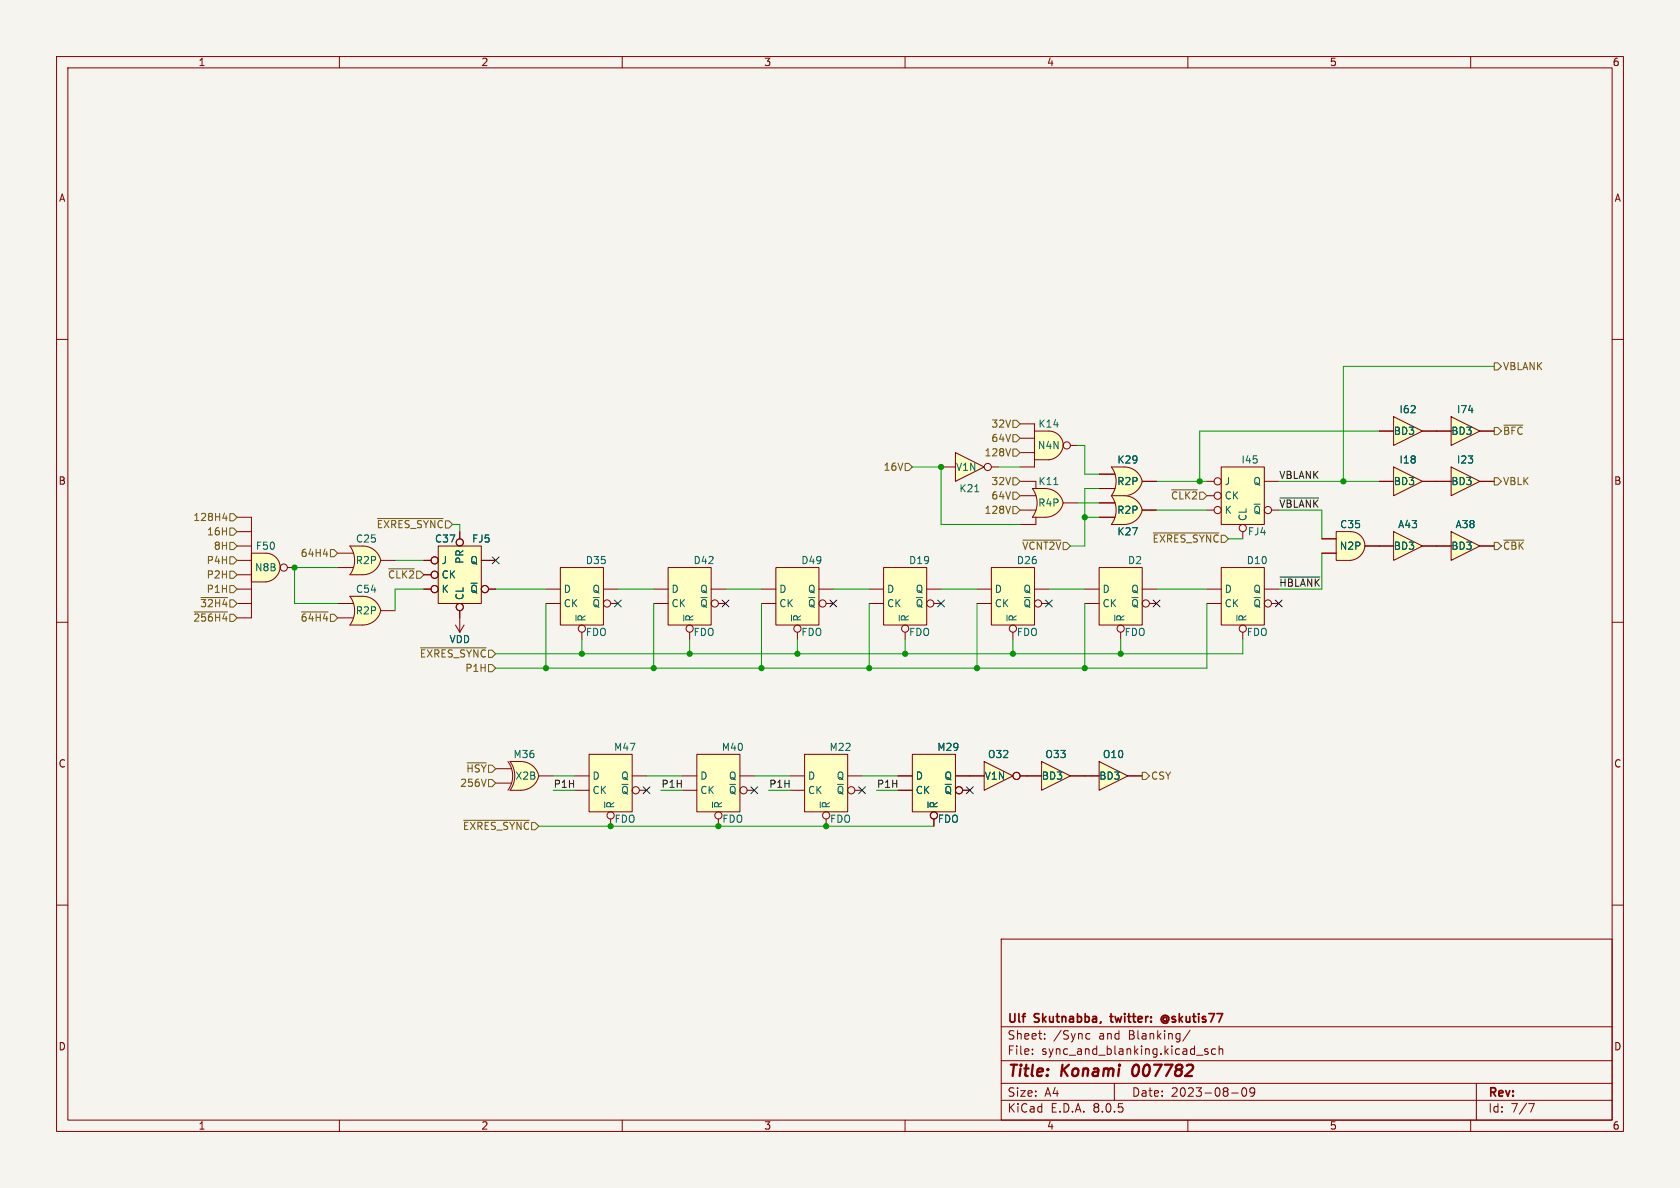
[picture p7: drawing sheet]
<svg xmlns="http://www.w3.org/2000/svg" width="297mm" height="210mm" viewBox="0 0 297 210" stroke-linecap="round" stroke-linejoin="round" font-family="sans-serif">
<path d="M0 0h297v210h-297z" fill="#f5f4ef" stroke="#f5f4ef" stroke-width=".18"/>
<g fill="none" stroke="#840000" stroke-width=".18">
<path d="M10 10h277v190h-277zM12 12h273v186h-273zM60 10v2M110 10v2M160 10v2M210 10v2M260 10v2M10 60h2M285 60h2M10 110h2M285 110h2M10 160h2"/>
<path d="M285 160h2M177 166h108v32h-108zM60 198v2M110 198v2M160 198v2M177 194.5h108M177 191.5h108M177 187.5h108M177 181.5h108M182.5 186.3v.1M182.5 185.5v.1M184.7 183.6v.1"/>
<path d="M184.7 182.8v.1M192.1 183.6h.6M192.1 182.8h.6M197 191.5v3M210 198v2M210.4 182.1l-1.3 2M211.5 186.5h1.2M213.5 185.5l-.3-.1-.2 .2v.2l.5 .2v.3h-.5M214.9 185.5l-.4-.1-.3 .3v.4l.1 .2h.6M215.5 185.5l.2-.1 .4 .1 .1 .9M215.5 184.9v1.5M217.7 193.2h1.2"/>
<path d="M219.7 192.4l.2-.1a.81 .81 0 0 1 .6 .6 .81 .81 0 0 1-.3 .8l-.2 .1a.81 .81 0 0 1-.3-1.4zM221.8 192.9l-.3 .3h-.3l-.2-.3 .1-.5 .4-.1 .2 .1a.99 .99 0 0 1-.3 1.4h-.3M260 198v2M261 191.5v6.5M270.2 195.1h1l-.6 1.5"/>
</g>
<path d="M200.4 188.6a1.52 1.52 0 0 0 0 1.5" fill="none" stroke="#840000" stroke-width=".4"/>
<path d="M196.2 179.7h.6M206.2 179.9a.36 .36 0 0 0-.5 0 .36 .36 0 0 0 0 .5 .36 .36 0 0 0 .5 .1M206.3 179.5a.71 .71 0 0 0-1 .7 .71 .71 0 0 0 1 .6" fill="none" stroke="#840000" stroke-width=".3"/>
<path d="M137.2 100.3h7.6v10.2h-7.6z" fill="#ffffc2"/>
<g fill="none" stroke="#840000" stroke-width=".18">
<path d="M134.6 106.7h2.6M134.6 104.1h2.6M137.2 100.3h7.6v10.2h-7.6zM141 111.8v1.2M144.8 104.1h2.5M146 106.7h1.3"/>
<circle cx="141" cy="111.1" r=".63"/>
</g>
<path d="M139.9 108.7v1.1" fill="none" stroke="#006464" stroke-width=".18"/>
<path d="M175.3 100.3h7.6v10.2h-7.6z" fill="#ffffc2"/>
<g fill="none" stroke="#840000" stroke-width=".18">
<path d="M172.7 106.7h2.6M172.7 104.1h2.6M175.3 100.3h7.6v10.2h-7.6zM179.1 111.8v1.2M182.9 104.1h2.5M184.1 106.7h1.3"/>
<circle cx="179.1" cy="111.1" r=".63"/>
</g>
<path d="M178 108.7v1.1" fill="none" stroke="#006464" stroke-width=".18"/>
<path d="M156.2 100.3h7.6v10.2h-7.6z" fill="#ffffc2"/>
<g fill="none" stroke="#840000" stroke-width=".18">
<path d="M153.7 106.7h2.5M153.7 104.1h2.5M156.2 100.3h7.6v10.2h-7.6zM160 111.8v1.2M163.8 104.1h2.6M165.1 106.7h1.3"/>
<circle cx="160" cy="111.1" r=".63"/>
</g>
<path d="M159 108.7v1.1" fill="none" stroke="#006464" stroke-width=".18"/>
<path d="M184.8 88.2l3.2 .7a3.3 3.3 0 0 1-3.2 2.5z" fill="#ffffc2" stroke="#ffffc2" stroke-width=".18"/>
<path d="M182.5 86.4h2.3" fill="none" stroke="#ffffc2" stroke-width=".18"/>
<path d="M182.5 86.4h2.3v5h-2.3a4.3 4.3 0 0 0 0-5z" fill="#ffffc2"/>
<path d="M184.8 86.4a3.2 3.2 0 0 1 3.2 2.5l-3.2 .7z" fill="#ffffc2" stroke="#ffffc2" stroke-width=".18"/>
<path d="M180.3 90.2h2.8M180.3 87.6h2.8M180.3 85.1h2.8M183.1 91.4v1.3h-2.8M188 88.9a3.3 3.3 0 0 0-3.2-2.5h-2.3a4.3 4.3 0 0 1 0 5M188 88.9h2.5M188 88.9a3.3 3.3 0 0 1-3.2 2.5" fill="none" stroke="#840000" stroke-width=".18"/>
<path d="M182.5 91.4h2.3z" fill="#840000" stroke="#840000" stroke-width=".18"/>
<path d="M186.3 85.7h.7" fill="none" stroke="#006464" stroke-width=".18"/>
<path d="M168.9 80l5.1 2.6-5.1 2.5z" fill="#ffffc2"/>
<g fill="none" stroke="#840000" stroke-width=".18">
<path d="M166.4 82.6h2.5M168.9 80l5.1 2.6-5.1 2.5zM175.3 82.6h1.2"/>
<circle cx="174.6" cy="82.5" r=".63"/>
</g>
<path d="M172.3 86.9h.8" fill="none" stroke="#006464" stroke-width=".18"/>
<path d="M182.9 76.2h2.5v5.1h-2.5z" fill="#ffffc2"/>
<g fill="#ffffc2" stroke="#ffffc2" stroke-width=".18">
<path d="M185.2 78.5l2.8 .2a2.82 2.82 0 0 1-2.6 2.6z"/>
<path d="M185.4 76.2a2.54 2.54 0 0 1 2.6 2.5h-2.6z"/>
</g>
<g fill="none" stroke="#840000" stroke-width=".18">
<path d="M180.3 74.9h2.6v1.3M180.3 77.5h2.6M182.9 76.2h2.5a2.53 2.53 0 0 1 2.6 2.4 2.53 2.53 0 0 1-2.3 2.6l-2.8 .1zM189.2 78.7h1.3M180.3 80h2.6M182.9 81.3v1.3h-2.6"/>
<circle cx="188.6" cy="78.7" r=".63"/>
</g>
<path d="M215.9 100.3h7.6v10.2h-7.6z" fill="#ffffc2"/>
<g fill="none" stroke="#840000" stroke-width=".18">
<path d="M213.4 106.7h2.5M213.4 104.1h2.5M215.9 100.3h7.6v10.2h-7.6zM219.7 111.8v1.2M223.5 104.1h2.6M224.8 106.7h1.3"/>
<circle cx="219.7" cy="111.1" r=".63"/>
</g>
<path d="M218.7 108.7v1.1" fill="none" stroke="#006464" stroke-width=".18"/>
<path d="M198.8 84.4l3.1 .7a3.3 3.3 0 0 1-3.1 2.5z" fill="#ffffc2" stroke="#ffffc2" stroke-width=".18"/>
<path d="M196.5 82.6h2.3" fill="none" stroke="#ffffc2" stroke-width=".18"/>
<path d="M196.5 82.6h2.3v5h-2.3a4.3 4.3 0 0 0 0-5z" fill="#ffffc2"/>
<path d="M198.8 82.6a3.2 3.2 0 0 1 3.1 2.5l-3.1 .7z" fill="#ffffc2" stroke="#ffffc2" stroke-width=".18"/>
<path d="M194.3 86.4h2.8M194.3 83.8h2.8M196.5 82.6h2.3a3.2 3.2 0 0 1 3.1 2.5M196.5 82.6a4.3 4.3 0 0 1 0 5M201.9 85.1h2.6M201.9 85.1a3.3 3.3 0 0 1-3.1 2.5" fill="none" stroke="#840000" stroke-width=".18"/>
<path d="M196.5 87.6h2.3z" fill="#840000" stroke="#840000" stroke-width=".18"/>
<path d="M246.4 73.7l5.1 2.5-5.1 2.5z" fill="#ffffc2"/>
<path d="M243.8 76.2h2.6M246.4 73.7l5.1 2.5-5.1 2.5zM251.5 76.2h2.5" fill="none" stroke="#840000" stroke-width=".18"/>
<path d="M256.5 73.7l5.1 2.5-5.1 2.5z" fill="#ffffc2"/>
<path d="M254 76.2h2.5M256.5 73.7l5.1 2.5-5.1 2.5zM261.6 76.2h2.6" fill="none" stroke="#840000" stroke-width=".18"/>
<path d="M256.5 94l5.1 2.5-5.1 2.6z" fill="#ffffc2"/>
<path d="M254 96.5h2.5M256.5 94l5.1 2.5-5.1 2.6zM261.6 96.5h2.6" fill="none" stroke="#840000" stroke-width=".18"/>
<path d="M256.5 82.6l5.1 2.5-5.1 2.5z" fill="#ffffc2"/>
<path d="M254 85.1h2.5M256.5 82.6l5.1 2.5-5.1 2.5zM261.6 85.1h2.6" fill="none" stroke="#840000" stroke-width=".18"/>
<path d="M246.4 82.6l5.1 2.5-5.1 2.5z" fill="#ffffc2"/>
<path d="M243.8 85.1h2.6M246.4 82.6l5.1 2.5-5.1 2.5zM251.5 85.1h2.5" fill="none" stroke="#840000" stroke-width=".18"/>
<path d="M238.5 96.3l2.8 .2a2.82 2.82 0 0 1-2.5 2.6z" fill="#ffffc2" stroke="#ffffc2" stroke-width=".18"/>
<path d="M236.2 94h2.6v5.1h-2.6z" fill="#ffffc2"/>
<path d="M238.8 94a2.54 2.54 0 0 1 2.5 2.5h-2.5z" fill="#ffffc2" stroke="#ffffc2" stroke-width=".18"/>
<path d="M233.7 97.8h2.5M233.7 95.3h2.5M236.2 94h2.6a2.53 2.53 0 0 1 2.5 2.4 2.53 2.53 0 0 1-2.3 2.6l-2.8 .1zM241.3 96.5h2.5" fill="none" stroke="#840000" stroke-width=".18"/>
<path d="M215.9 82.6h7.6v10.1h-7.6z" fill="#ffffc2"/>
<g fill="none" stroke="#840000" stroke-width=".18">
<path d="M213.4 87.6h1.2M213.4 85.1h1.2M213.4 90.2h1.2M215.9 82.6h7.6v10.1h-7.6zM219.7 94v1.3M223.5 85.1h2.6M224.8 90.2h1.3"/>
<circle cx="215.3" cy="87.6" r=".63"/>
<circle cx="215.3" cy="90.2" r=".63"/>
<circle cx="215.3" cy="85.1" r=".63"/>
<circle cx="219.7" cy="93.3" r=".63"/>
</g>
<path d="M246.4 94l5.1 2.5-5.1 2.6z" fill="#ffffc2"/>
<path d="M243.8 96.5h2.6M246.4 94l5.1 2.5-5.1 2.6zM251.5 96.5h2.5" fill="none" stroke="#840000" stroke-width=".18"/>
<path d="M123.2 133.4h7.6v10.1h-7.6z" fill="#ffffc2"/>
<g fill="none" stroke="#840000" stroke-width=".18">
<path d="M120.6 139.7h2.6M120.6 137.2h2.6M123.2 133.4h7.6v10.1h-7.6zM130.8 137.2h2.5M132.1 139.7h1.2M127 144.8v1.3"/>
<circle cx="127" cy="144.1" r=".63"/>
</g>
<path d="M126 141.8v1" fill="none" stroke="#006464" stroke-width=".18"/>
<path d="M118.1 100.3h7.6v10.2h-7.6z" fill="#ffffc2"/>
<g fill="none" stroke="#840000" stroke-width=".18">
<path d="M115.6 106.7h2.5M115.6 104.1h2.5M118.1 100.3h7.6v10.2h-7.6zM121.9 111.8v1.2M125.7 104.1h2.6M127 106.7h1.3"/>
<circle cx="121.9" cy="111.1" r=".63"/>
</g>
<path d="M120.9 108.7v1.1" fill="none" stroke="#006464" stroke-width=".18"/>
<path d="M142.2 133.4h7.7v10.1h-7.7z" fill="#ffffc2"/>
<g fill="none" stroke="#840000" stroke-width=".18">
<path d="M139.7 139.7h2.5M139.7 137.2h2.5M142.2 133.4h7.7v10.1h-7.7zM149.9 137.2h2.5M151.1 139.7h1.3M146 144.8v1.3"/>
<circle cx="146" cy="144.1" r=".63"/>
</g>
<path d="M145 141.8v1" fill="none" stroke="#006464" stroke-width=".18"/>
<path d="M161.3 133.4h7.6v10.1h-7.6z" fill="#ffffc2"/>
<g fill="none" stroke="#840000" stroke-width=".18">
<path d="M158.7 139.7h2.6M158.7 137.2h2.6M161.3 133.4h7.6v10.1h-7.6zM168.9 137.2h2.5M170.2 139.7h1.2M165.1 144.8v1.3"/>
<circle cx="165.1" cy="144.1" r=".63"/>
</g>
<path d="M164.1 141.8v1" fill="none" stroke="#006464" stroke-width=".18"/>
<path d="M194.3 100.3h7.6v10.2h-7.6z" fill="#ffffc2"/>
<g fill="none" stroke="#840000" stroke-width=".18">
<path d="M191.8 106.7h2.5M191.8 104.1h2.5M194.3 100.3h7.6v10.2h-7.6zM198.1 111.8v1.2M201.9 104.1h2.6M203.2 106.7h1.3"/>
<circle cx="198.1" cy="111.1" r=".63"/>
</g>
<path d="M197.1 108.7v1.1" fill="none" stroke="#006464" stroke-width=".18"/>
<path d="M198.8 89.5l3.1 .7a3.3 3.3 0 0 1-3.1 2.5z" fill="#ffffc2" stroke="#ffffc2" stroke-width=".18"/>
<path d="M196.5 87.6h2.3" fill="none" stroke="#ffffc2" stroke-width=".18"/>
<path d="M196.5 87.6h2.3v5.1h-2.3a4.3 4.3 0 0 0 0-5.1z" fill="#ffffc2"/>
<path d="M198.8 87.6a3.2 3.2 0 0 1 3.1 2.6l-3.1 .7z" fill="#ffffc2" stroke="#ffffc2" stroke-width=".18"/>
<path d="M194.3 91.4h2.8M194.3 88.9h2.8M196.5 87.6h2.3a3.2 3.2 0 0 1 3.1 2.6M196.5 87.6a4.3 4.3 0 0 1 0 5.1M201.9 90.2h2.6M201.9 90.2a3.3 3.3 0 0 1-3.1 2.5" fill="none" stroke="#840000" stroke-width=".18"/>
<path d="M196.5 92.7h2.3z" fill="#840000" stroke="#840000" stroke-width=".18"/>
<path d="M194.3 134.6l5.1 2.6-5.1 2.5z" fill="#ffffc2"/>
<path d="M191.8 137.2h2.5M194.3 134.6l5.1 2.6-5.1 2.5zM199.4 137.2h2.5" fill="none" stroke="#840000" stroke-width=".18"/>
<path d="M184.1 134.6l5.1 2.6-5.1 2.5z" fill="#ffffc2"/>
<path d="M181.6 137.2h2.5M184.1 134.6l5.1 2.6-5.1 2.5zM189.2 137.2h2.6" fill="none" stroke="#840000" stroke-width=".18"/>
<path d="M174 134.6l5.1 2.6-5.1 2.5z" fill="#ffffc2"/>
<g fill="none" stroke="#840000" stroke-width=".18">
<path d="M171.4 137.2h2.6M174 134.6l5.1 2.6-5.1 2.5zM180.3 137.2h1.3"/>
<circle cx="179.7" cy="137.2" r=".63"/>
</g>
<path d="M64.1 107.2l3.2 .8a3.3 3.3 0 0 1-3.2 2.5z" fill="#ffffc2" stroke="#ffffc2" stroke-width=".18"/>
<path d="M61.8 105.4h2.3" fill="none" stroke="#ffffc2" stroke-width=".18"/>
<path d="M61.8 105.4h2.3v5.1h-2.3a4.3 4.3 0 0 0 0-5.1z" fill="#ffffc2"/>
<g fill="#ffffc2" stroke="#ffffc2" stroke-width=".18">
<path d="M64.1 105.4a3.2 3.2 0 0 1 3.2 2.6l-3.2 .7z"/>
<path d="M64.1 98.4l3.2 .7a3.3 3.3 0 0 1-3.2 2.5z"/>
</g>
<path d="M59.7 109.2h2.8M59.7 106.7h2.8M61.8 105.4h2.3a3.2 3.2 0 0 1 3.2 2.6M61.9 105.4a4.3 4.3 0 0 1 0 5.1M67.3 108h2.5M67.3 108a3.3 3.3 0 0 1-3.2 2.5" fill="none" stroke="#840000" stroke-width=".18"/>
<path d="M61.8 110.5h2.3z" fill="#840000" stroke="#840000" stroke-width=".18"/>
<path d="M61.8 96.5h2.3" fill="none" stroke="#ffffc2" stroke-width=".18"/>
<path d="M61.8 96.5h2.3v5.1h-2.3a4.3 4.3 0 0 0 0-5.1z" fill="#ffffc2"/>
<path d="M64.1 96.5a3.2 3.2 0 0 1 3.2 2.6l-3.2 .7z" fill="#ffffc2" stroke="#ffffc2" stroke-width=".18"/>
<path d="M59.7 97.8h2.8M61.8 96.5h2.3a3.2 3.2 0 0 1 3.2 2.6M61.9 96.5a4.3 4.3 0 0 1 0 5.1M67.3 99.1h2.5M67.3 99.1a3.3 3.3 0 0 1-3.2 2.5M59.7 100.3h2.8" fill="none" stroke="#840000" stroke-width=".18"/>
<path d="M61.8 101.6h2.3z" fill="#840000" stroke="#840000" stroke-width=".18"/>
<path d="M44.4 97.8h2.6v5.1h-2.6z" fill="#ffffc2"/>
<g fill="#ffffc2" stroke="#ffffc2" stroke-width=".18">
<path d="M46.7 100.1l2.8 .2a2.82 2.82 0 0 1-2.5 2.6z"/>
<path d="M47 97.8a2.54 2.54 0 0 1 2.5 2.5h-2.5z"/>
</g>
<g fill="none" stroke="#840000" stroke-width=".18">
<path d="M41.9 91.4h2.5v17.8h-2.5M41.9 99.1h2.5M41.9 96.5h2.5M41.9 94h2.5M44.4 97.8h2.6a2.53 2.53 0 0 1 2.5 2.4 2.53 2.53 0 0 1-2.3 2.6l-2.8 .1zM41.9 106.7h2.5M41.9 104.1h2.5M41.9 101.6h2.5M50.8 100.3h1.3M80.5 110.5l.8 1.3M81.3 109.2v2.6M82 110.5l-.7 1.3"/>
<circle cx="50.2" cy="100.3" r=".63"/>
</g>
<path d="M77.5 96.5h7.6v10.2h-7.6z" fill="#ffffc2"/>
<g fill="none" stroke="#840000" stroke-width=".18">
<path d="M74.9 99.1h1.3M77.5 96.5h7.6v10.2h-7.6zM81.3 94v1.3M85.1 99.1h2.5M74.9 101.6h1.3M74.9 104.1h1.3M81.3 108v1.2M86.4 104.1h1.2"/>
<circle cx="76.8" cy="99.1" r=".63"/>
<circle cx="81.3" cy="95.9" r=".63"/>
<circle cx="76.8" cy="104.1" r=".63"/>
<circle cx="76.8" cy="101.6" r=".63"/>
<circle cx="81.3" cy="107.3" r=".63"/>
</g>
<path d="M99.1 100.3h7.6v10.2h-7.6z" fill="#ffffc2"/>
<g fill="none" stroke="#840000" stroke-width=".18">
<path d="M96.5 106.7h2.6M96.5 104.1h2.6M99.1 100.3h7.6v10.2h-7.6zM102.9 111.8v1.2M106.7 104.1h2.5M107.9 106.7h1.3"/>
<circle cx="102.9" cy="111.1" r=".63"/>
</g>
<path d="M101.8 108.7v1.1" fill="none" stroke="#006464" stroke-width=".18"/>
<path d="M104.1 133.4h7.7v10.1h-7.7z" fill="#ffffc2"/>
<g fill="none" stroke="#840000" stroke-width=".18">
<path d="M101.6 139.7h2.5M101.6 137.2h2.5M104.1 133.4h7.7v10.1h-7.7zM111.8 137.2h2.5M113 139.7h1.3M107.9 144.8v1.3"/>
<circle cx="107.9" cy="144.1" r=".63"/>
</g>
<path d="M106.9 141.8v1" fill="none" stroke="#006464" stroke-width=".18"/>
<path d="M92.1 136.5l3.2 .7a3.3 3.3 0 0 1-3.2 2.5z" fill="#ffffc2" stroke="#ffffc2" stroke-width=".18"/>
<g fill="#ffffc2">
<path d="M90.2 134.6h1.9z"/>
<path d="M90.2 134.6h1.9v5.1h-1.9a4.3 4.3 0 0 0 0-5.1z"/>
</g>
<path d="M92.1 134.6a3.2 3.2 0 0 1 3.1 2.6l-3.1 .7z" fill="#ffffc2" stroke="#ffffc2" stroke-width=".18"/>
<g fill="none" stroke="#840000" stroke-width=".18">
<path d="M243.8 76.2h2.6M251.5 76.2h5M261.6 76.2h2.6M74.9 99.1h1.3M81.3 94v1.3M85.1 99.1h2.5M194.3 86.4h2.8M194.3 83.8h2.8M194.3 91.4h2.8M194.3 88.9h2.8M201.9 85.1h2.6M201.9 90.2h2.6"/>
<path d="M233.7 97.8h2.5M233.7 95.3h2.5M241.3 96.5h5.1M243.8 85.1h2.6M251.5 85.1h5M251.5 96.5h5M261.6 85.1h2.6M261.6 96.5h2.6M74.9 101.6h1.3M74.9 104.1h1.3M81.3 108v1.2M86.4 104.1h1.2"/>
<path d="M87.6 138.4h2.8M87.6 135.9h2.8M89.8 134.6a4.3 4.3 0 0 1 0 5.1M95.2 137.2a3.3 3.3 0 0 0-3.1-2.6h-1.9a4.3 4.3 0 0 1 0 5.1M95.2 137.2h2.6M95.3 137.2a3.3 3.3 0 0 1-3.2 2.5M158.7 137.2h2.6M158.7 139.7h2.6M168.9 137.2h5.1M170.2 139.7h1.2M180.3 137.2h3.8M189.2 137.2h5.1"/>
<path d="M199.4 137.2h2.5M165.1 144.8v1.3"/>
<circle cx="76.8" cy="99.1" r=".63"/>
<circle cx="81.3" cy="95.9" r=".63"/>
<circle cx="76.8" cy="104.1" r=".63"/>
<circle cx="76.8" cy="101.6" r=".63"/>
<circle cx="81.3" cy="107.3" r=".63"/>
<circle cx="179.7" cy="137.2" r=".63"/>
<circle cx="165.1" cy="144.1" r=".63"/>
</g>
<path d="M90.2 139.7h1.9z" fill="#840000" stroke="#840000" stroke-width=".18"/>
<g fill="none" stroke="#725600" stroke-width=".18">
<path d="M179.1 79.4h.6l.6 .6-.6 .6h-.6zM179.1 74.3h.6l.6 .6-.6 .7h-.6zM179.1 76.8h.6l.6 .7-.6 .6h-.6zM264.2 64.1h.6l.6 .7-.6 .6h-.6zM264.2 75.6h.6l.6 .6-.6 .6h-.6zM265.8 75.2h3.4M39.4 91.6h.8M40 91.2v.8M40.6 98.4h.7l.6 .7-.6 .6h-.7zM40.6 93.3h.7l.6 .7-.6 .6h-.7zM40.6 90.8h.7l.6 .6-.6 .7h-.7zM40.6 95.9h.7l.6 .6-.6 .7h-.7z"/>
<path d="M57.2 97.9h.7M58.4 97.2h.7l.6 .6-.6 .6h-.7zM66.7 91.7h11.6M160 81.9h.7l.6 .7-.6 .6h-.7zM179.1 89.5h.6l.6 .7-.6 .6h-.6zM179.1 87h.6l.6 .6-.6 .7h-.6zM179.1 84.5h.6l.6 .6-.6 .6h-.6zM180.8 95.5h6.7M203.9 94.2h11.6M207.1 86.6h4.6M264.2 95.9h.6l.6 .6-.6 .7h-.6zM264.2 84.5h.6l.6 .6-.6 .6h-.6z"/>
<path d="M265.8 95.5h3.6M34.3 108.2h5.9M35.5 105.6h4.7M40.6 101h.7l.6 .6-.6 .6h-.7zM40.6 103.5h.7l.6 .6-.6 .7h-.7zM53.3 108.2h4.7M68.7 100.6h4.5M74.3 114.5h11.6M86.4 117.5h.6l.6 .6-.6 .6h-.6zM82.6 134.8h3.3M86.4 137.8h.6l.6 .6-.6 .7h-.6zM201.9 136.5h.7l.6 .7-.6 .6h-.7z"/>
<path d="M82 145h11.6"/>
</g>
<path d="M226.3 88h6.8M226.3 102h7.1" fill="none" stroke="#0f0f0f" stroke-width=".18"/>
<g fill="none" stroke="#009600" stroke-width=".18">
<path d="M190.5 78.7h1.3v5.1h2.5M243.8 76.2h-31.7v8.9M264.2 64.8h-26.7v20.3M69.8 99.1h5.1M80 92.7h1.3v1.3M161.3 82.6h5.1v10.1h13.9M176.5 82.6h3.8M190.5 88.9h3.8M191.8 91.4h2.5M194.3 86.4h-2.5v10.1h-2.6M204.5 90.2h8.9M204.5 85.1h8.9"/>
<path d="M217.2 95.3h2.5M226.1 90.2h7.6v5.1M226.1 85.1h17.7M233.7 97.8v6.3h-7.6M59.7 100.3h-7.6v6.4h7.6M74.9 104.1h-5.1v3.9M87.6 104.1h8.9M96.5 106.7v11.4M102.9 113v2.6M109.2 104.1h6.4M115.6 106.7v11.4M121.9 113v2.6"/>
<path d="M128.3 104.1h6.3M134.6 106.7v11.4M141 113v2.6M147.3 104.1h6.4M153.7 106.7v11.4M160 113v2.6M166.4 104.1h6.3M172.7 106.7v11.4M179.1 113v2.6M185.4 104.1h6.4M191.8 106.7v11.4M198.1 113v2.6"/>
<path d="M204.5 104.1h8.9M213.4 106.7v11.4h-125.8M219.7 113v2.6h-132.1M97.8 139.7h3.8M97.8 137.2h3.8M114.3 137.2h6.3M116.8 139.7h3.8M133.3 137.2h6.4M135.9 139.7h3.8M152.4 137.2h6.3M154.9 139.7h3.8M95.2 146.1h69.9"/>
</g>
<g fill="none" stroke="#000084" stroke-width=".18">
<path d="M87 98.5l1.2 1.2M88.2 98.5l-1.2 1.2M108.6 106.1l1.2 1.2M109.8 106.1l-1.2 1.2M127.7 106.1l1.2 1.2M128.9 106.1l-1.2 1.2M146.7 106.1l1.2 1.2M147.9 106.1l-1.2 1.2M165.8 106.1l1.2 1.2M167 106.1l-1.2 1.2M184.8 106.1l1.2 1.2M186 106.1l-1.2 1.2"/>
<path d="M203.9 106.1l1.2 1.2M205.1 106.1l-1.2 1.2M225.5 106.1l1.2 1.2M226.7 106.1l-1.2 1.2M113.7 139.1l1.2 1.2M114.9 139.1l-1.2 1.2M132.7 139.1l1.3 1.2M134 139.1l-1.3 1.2M151.8 139.1l1.2 1.2M153 139.1l-1.2 1.2M170.8 139.1l1.3 1.2M172.1 139.1l-1.3 1.2"/>
</g>
<path d="M164.1 141.8v1" fill="none" stroke="#006464" stroke-width=".18"/>
<g fill="#009600" stroke="#009600" stroke-width=".18">
<circle cx="102.9" cy="115.6" r=".46"/>
<circle cx="96.5" cy="118.1" r=".46"/>
<circle cx="107.9" cy="146.1" r=".46"/>
<circle cx="115.6" cy="118.1" r=".46"/>
<circle cx="160" cy="115.6" r=".46"/>
<circle cx="191.8" cy="91.4" r=".46"/>
<circle cx="166.4" cy="82.6" r=".46"/>
<circle cx="212.1" cy="85.1" r=".46"/>
<circle cx="237.5" cy="85.1" r=".46"/>
<circle cx="198.1" cy="115.6" r=".46"/>
<circle cx="153.7" cy="118.1" r=".46"/>
<circle cx="141" cy="115.6" r=".46"/>
<circle cx="127" cy="146.1" r=".46"/>
<circle cx="121.9" cy="115.6" r=".46"/>
<circle cx="146" cy="146.1" r=".46"/>
<circle cx="134.6" cy="118.1" r=".46"/>
<circle cx="172.7" cy="118.1" r=".46"/>
<circle cx="179.1" cy="115.6" r=".46"/>
<circle cx="191.8" cy="118.1" r=".46"/>
<circle cx="52.1" cy="100.3" r=".46"/>
</g>
<g font-size="2.8" fill="#840000">
<text x="178" y="190.9">Title:</text>
<text x="187.7" y="190.9">Konami</text>
<text x="201" y="190.9">007782</text>
</g>
<g font-size="2.1" fill="#840000">
<text x="178" y="184">Sheet:</text>
<text x="178" y="181.2">Ulf</text>
<text x="183" y="181.2">Skutnabba,</text>
<text x="186.2" y="184">/Sync</text>
<text x="194.3" y="184">and</text>
<text x="197.1" y="181.2">twitter:</text>
<text x="199.7" y="184">Blanking/</text>
<text x="206.6" y="181.2">@skutis77</text>
<text x="178" y="186.7">File:</text>
<text x="184.1" y="186.7">sync_and_blanking.kicad_sch</text>
<text x="178" y="196.9">KiCad</text>
<text x="178" y="194.1">Size:</text>
<text x="184.7" y="194.1">A4</text>
<text x="185.7" y="196.9">E.D.A.</text>
<text x="193.3" y="196.9">8.0.5</text>
<text x="200" y="194.1">Date:</text>
<text x="207" y="194.1">2023-08-09</text>
<text x="263" y="194.3">Rev:</text>
<text x="263" y="196.9">Id:</text>
<text x="267.1" y="196.9">7/7</text>
</g>
<g font-size="1.8" fill="#840000">
<text x="35" y="11.9">1</text>
<text x="85" y="11.9">2</text>
<text x="135" y="11.9">3</text>
<text x="185" y="11.9">4</text>
<text x="235" y="11.9">5</text>
<text x="285" y="11.9">6</text>
<text x="10.3" y="35.9">A</text>
<text x="285.3" y="35.9">A</text>
<text x="10.3" y="85.9">B</text>
<text x="285.3" y="85.9">B</text>
<text x="10.3" y="135.9">C</text>
<text x="285.3" y="135.9">C</text>
<text x="10.3" y="185.9">D</text>
<text x="285.3" y="185.9">D</text>
<text x="35" y="199.9">1</text>
<text x="85" y="199.9">2</text>
<text x="135" y="199.9">3</text>
<text x="185" y="199.9">4</text>
<text x="235" y="199.9">5</text>
<text x="285" y="199.9">6</text>
</g>
<g font-size="1.8" fill="#725600">
<text x="265.6" y="65.6">VBLANK</text>
<text x="175.2" y="75.8">32V</text>
<text x="265.6" y="77.1">~{BFC}</text>
<text x="156.1" y="83.4">16V</text>
<text x="174" y="80.9">128V</text>
<text x="175.2" y="78.3">64V</text>
<text x="175.2" y="88.5">64V</text>
<text x="175.2" y="86">32V</text>
<text x="206.9" y="88.5">~{CLK2}</text>
<text x="265.6" y="86">VBLK</text>
<text x="34.1" y="92.3">128H4</text>
<text x="36.5" y="94.8">16H</text>
<text x="66.5" y="93.6">~{EXRES_SYNC}</text>
<text x="174" y="91">128V</text>
<text x="36.4" y="99.9">P4H</text>
<text x="37.7" y="97.4">8H</text>
<text x="53.1" y="98.7">64H4</text>
<text x="180.6" y="97.4">~{VCNT2V}</text>
<text x="203.7" y="96.1">~{EXRES_SYNC}</text>
<text x="265.6" y="97.4">~{CBK}</text>
<text x="35.3" y="107.5">~{32H4}</text>
<text x="36.4" y="102.5">P2H</text>
<text x="36.4" y="105">P1H</text>
<text x="68.5" y="102.5">~{CLK2}</text>
<text x="34.1" y="110.1">~{256H4}</text>
<text x="53.1" y="110.1">~{64H4}</text>
<text x="74.1" y="116.4">~{EXRES_SYNC}</text>
<text x="82.2" y="119">P1H</text>
<text x="82.3" y="136.8">~{HSY}</text>
<text x="81.2" y="139.3">256V</text>
<text x="203.4" y="138">CSY</text>
<text x="81.7" y="146.9">~{EXRES_SYNC}</text>
</g>
<g font-size="1.8" fill="#006464">
<text x="183.5" y="75.8">K14</text>
<text x="246.3" y="77.1">BD3</text>
<text x="247.3" y="73.3">I62</text>
<text x="256.5" y="77.1">BD3</text>
<text x="257.5" y="73.3">I74</text>
<text x="168.9" y="83.4">V1N</text>
<text x="183.4" y="79.6">N4N</text>
<text x="197.4" y="82.1">K29</text>
<text x="219.4" y="82.1">I45</text>
<text x="247.3" y="82.1">I18</text>
<text x="257.5" y="82.1">I23</text>
<text x="169.5" y="87.2">K21</text>
<text x="183.4" y="89.8">R4P</text>
<text x="183.5" y="86">K11</text>
<text x="197.4" y="86">R2P</text>
<text x="216.4" y="88.5">CK</text>
<text x="216.4" y="86">J</text>
<text x="221.5" y="86">Q</text>
<text x="246.3" y="86">BD3</text>
<text x="256.5" y="86">BD3</text>
<text x="197.4" y="91">R2P</text>
<text x="197.4" y="94.8">K27</text>
<text x="216.4" y="91">K</text>
<text x="220.5" y="94.8">FJ4</text>
<text x="220.6" y="92.2" transform="rotate(-90 220.6 92.2)">CL</text>
<text x="221.5" y="91">~{Q}</text>
<text x="236.8" y="93.6">C35</text>
<text x="247.1" y="93.6">A43</text>
<text x="257.2" y="93.6">A38</text>
<text x="45" y="101.2">N8B</text>
<text x="45.1" y="97.4">F50</text>
<text x="62.8" y="99.9">R2P</text>
<text x="62.8" y="96.1">C25</text>
<text x="76.8" y="96.1">C37</text>
<text x="78" y="99.9">J</text>
<text x="82.1" y="99.8" transform="rotate(-90 82.1 99.8)">PR</text>
<text x="83" y="99.9">Q</text>
<text x="83.4" y="96.1">FJ5</text>
<text x="103.5" y="99.9">D35</text>
<text x="122.5" y="99.9">D42</text>
<text x="141.6" y="99.9">D49</text>
<text x="160.6" y="99.9">D19</text>
<text x="179.7" y="99.9">D26</text>
<text x="199.3" y="99.9">D2</text>
<text x="220.3" y="99.9">D10</text>
<text x="236.8" y="97.4">N2P</text>
<text x="246.3" y="97.4">BD3</text>
<text x="256.5" y="97.4">BD3</text>
<text x="62.8" y="105">C54</text>
<text x="78" y="102.5">CK</text>
<text x="78" y="105">K</text>
<text x="82.1" y="106.2" transform="rotate(-90 82.1 106.2)">CL</text>
<text x="83" y="105">~{Q}</text>
<text x="99.6" y="107.5">CK</text>
<text x="99.6" y="105">D</text>
<text x="104.6" y="105">Q</text>
<text x="104.6" y="107.5">~{Q}</text>
<text x="118.6" y="107.5">CK</text>
<text x="118.6" y="105">D</text>
<text x="123.7" y="105">Q</text>
<text x="123.7" y="107.5">~{Q}</text>
<text x="137.7" y="107.5">CK</text>
<text x="137.7" y="105">D</text>
<text x="142.7" y="105">Q</text>
<text x="142.7" y="107.5">~{Q}</text>
<text x="156.7" y="107.5">CK</text>
<text x="156.7" y="105">D</text>
<text x="161.8" y="105">Q</text>
<text x="161.8" y="107.5">~{Q}</text>
<text x="175.8" y="107.5">CK</text>
<text x="175.8" y="105">D</text>
<text x="180.8" y="105">Q</text>
<text x="180.8" y="107.5">~{Q}</text>
<text x="194.8" y="107.5">CK</text>
<text x="194.8" y="105">D</text>
<text x="199.9" y="105">Q</text>
<text x="199.9" y="107.5">~{Q}</text>
<text x="216.4" y="107.5">CK</text>
<text x="216.4" y="105">D</text>
<text x="221.5" y="105">Q</text>
<text x="221.5" y="107.5">~{Q}</text>
<text x="62.8" y="108.8">R2P</text>
<text x="79.4" y="113.9">VDD</text>
<text x="103.5" y="112.6">FDO</text>
<text x="103.7" y="110" transform="rotate(-90 103.7 110)">~{R}</text>
<text x="122.5" y="112.6">FDO</text>
<text x="122.8" y="110" transform="rotate(-90 122.8 110)">~{R}</text>
<text x="141.6" y="112.6">FDO</text>
<text x="141.8" y="110" transform="rotate(-90 141.8 110)">~{R}</text>
<text x="160.6" y="112.6">FDO</text>
<text x="160.9" y="110" transform="rotate(-90 160.9 110)">~{R}</text>
<text x="179.7" y="112.6">FDO</text>
<text x="179.9" y="110" transform="rotate(-90 179.9 110)">~{R}</text>
<text x="198.7" y="112.6">FDO</text>
<text x="199" y="110" transform="rotate(-90 199 110)">~{R}</text>
<text x="220.3" y="112.6">FDO</text>
<text x="220.6" y="110" transform="rotate(-90 220.6 110)">~{R}</text>
<text x="90.7" y="134.2">M36</text>
<text x="108.5" y="132.9">M47</text>
<text x="127.5" y="132.9">M40</text>
<text x="146.6" y="132.9">M22</text>
<text x="165.6" y="132.9">M29</text>
<text x="174.6" y="134.2">O32</text>
<text x="184.7" y="134.2">O33</text>
<text x="194.9" y="134.2">O10</text>
<text x="91" y="138">X2B</text>
<text x="104.6" y="140.6">CK</text>
<text x="104.6" y="138">D</text>
<text x="108.8" y="143" transform="rotate(-90 108.8 143)">~{R}</text>
<text x="109.7" y="138">Q</text>
<text x="109.7" y="140.6">~{Q}</text>
<text x="123.7" y="140.6">CK</text>
<text x="123.7" y="138">D</text>
<text x="127.9" y="143" transform="rotate(-90 127.9 143)">~{R}</text>
<text x="128.8" y="138">Q</text>
<text x="128.8" y="140.6">~{Q}</text>
<text x="142.7" y="140.6">CK</text>
<text x="142.7" y="138">D</text>
<text x="146.9" y="143" transform="rotate(-90 146.9 143)">~{R}</text>
<text x="147.8" y="138">Q</text>
<text x="147.8" y="140.6">~{Q}</text>
<text x="161.8" y="140.6">CK</text>
<text x="161.8" y="138">D</text>
<text x="166" y="143" transform="rotate(-90 166 143)">~{R}</text>
<text x="166.9" y="138">Q</text>
<text x="166.9" y="140.6">~{Q}</text>
<text x="174" y="138">V1N</text>
<text x="184.1" y="138">BD3</text>
<text x="194.2" y="138">BD3</text>
<text x="108.5" y="145.6">FDO</text>
<text x="127.6" y="145.6">FDO</text>
<text x="146.6" y="145.6">FDO</text>
<text x="165.7" y="145.6">FDO</text>
</g>
<g font-size="1.8" fill="#0f0f0f">
<text x="226.1" y="84.7">VBLANK</text>
<text x="226.1" y="89.8">~{VBLANK}</text>
<text x="226.1" y="103.8">~{HBLANK}</text>
<text x="97.8" y="139.4">P1H</text>
<text x="116.8" y="139.4">P1H</text>
<text x="135.9" y="139.4">P1H</text>
<text x="154.9" y="139.4">P1H</text>
</g>
</svg>
